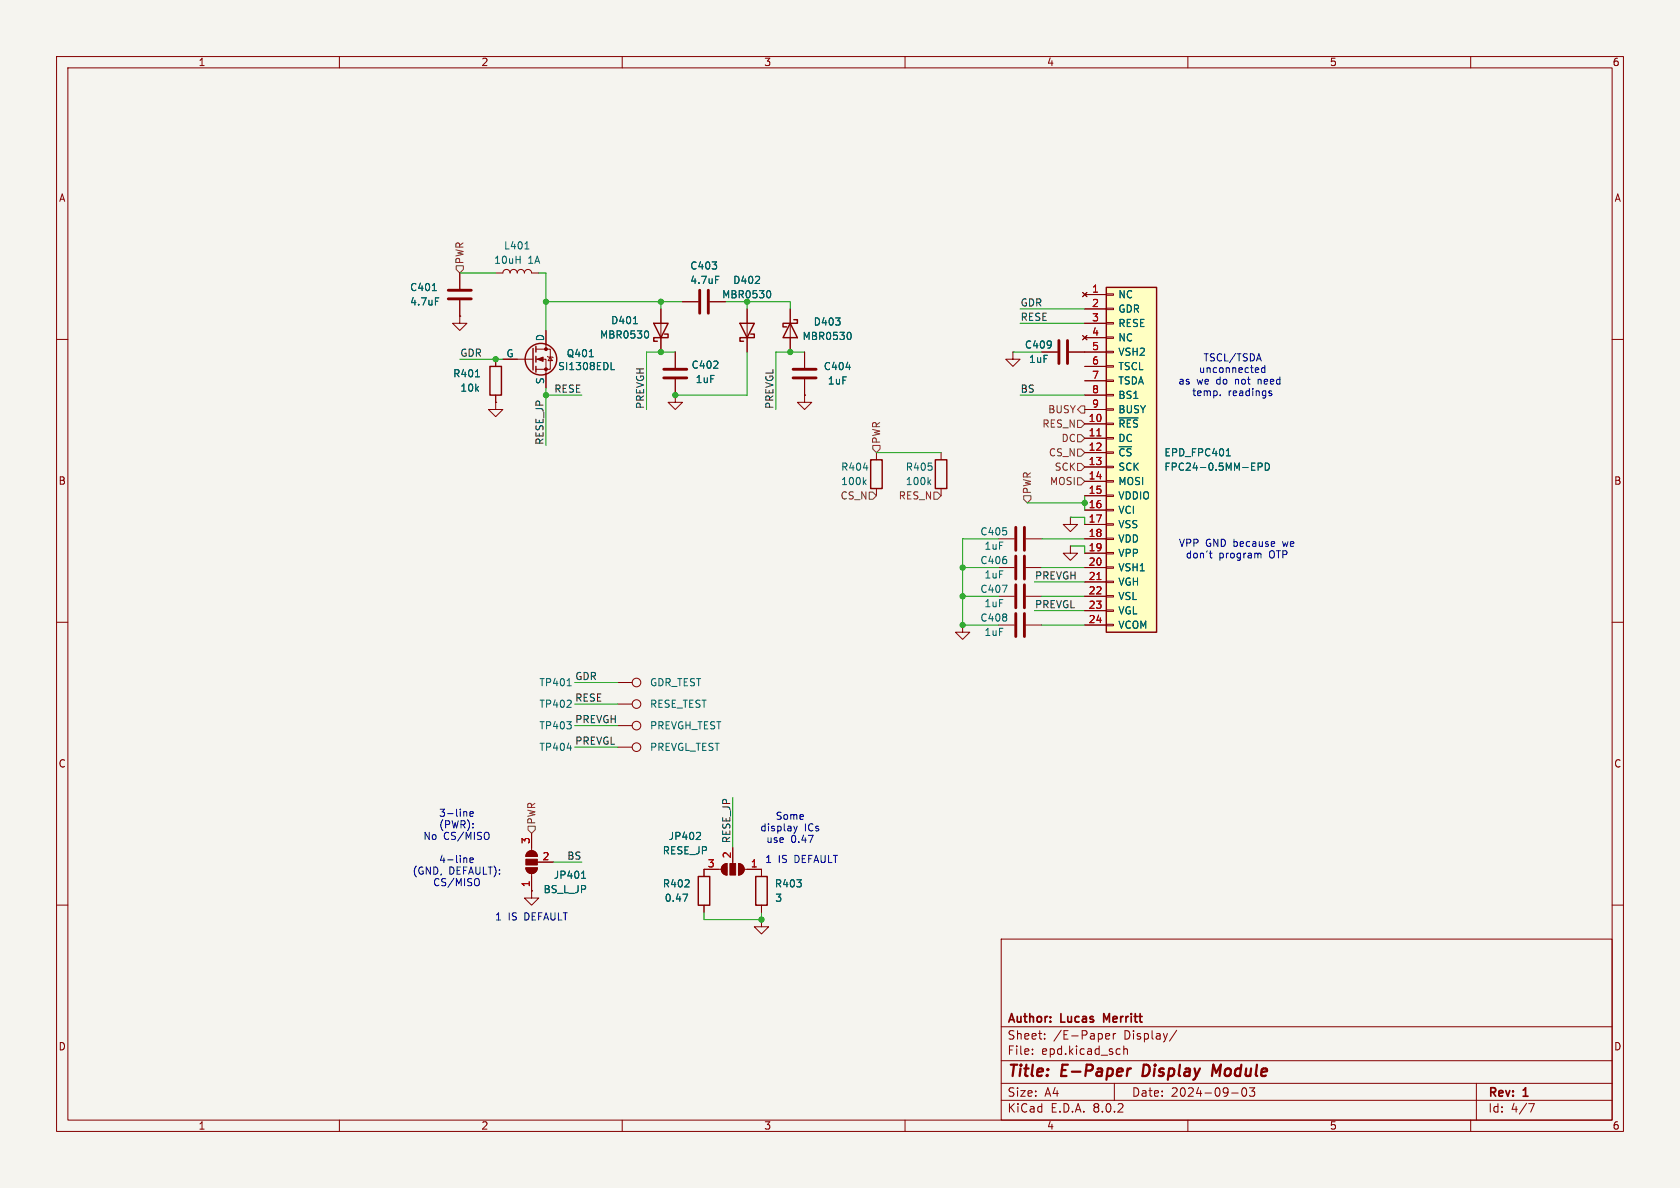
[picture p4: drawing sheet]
<svg xmlns="http://www.w3.org/2000/svg" width="297mm" height="210mm" viewBox="0 0 297 210" stroke-linecap="round" stroke-linejoin="round" font-family="sans-serif">
<path d="M0 0h297v210h-297z" fill="#f5f4ef" stroke="#f5f4ef" stroke-width=".18"/>
<g fill="none" stroke="#840000" stroke-width=".18">
<path d="M10 10h277v190h-277zM12 12h273v186h-273zM60 10v2M110 10v2M160 10v2M210 10v2M260 10v2M10 60h2M81.3 55.9v1.3h-1.3l1.3 1.2 1.2-1.2h-1.2M81.3 55.9h.1M81.3 48.3v2.8M81.3 53.1v2.8"/>
<path d="M87.6 48.3h1.3a.64 .64 0 0 1 .6-.7 .64 .64 0 0 1 .7 .7 .64 .64 0 0 1 .6-.7 .64 .64 0 0 1 .6 .7 .64 .64 0 0 1 .7-.7 .64 .64 0 0 1 .6 .7 .64 .64 0 0 1 .6-.7 .64 .64 0 0 1 .7 .7h1.2M96.5 58.4v3.3M116.8 54.6v7.6M120.6 53.3h2.8M125.5 53.3h2.8M132.1 54.6v7.6M139.7 54.6v7.6M285 60h2M87.6 71.1v1.3h1.3l-1.3 1.3-1.2-1.3h1.2M87.6 71.1h.1M87.6 63.5v1.3M87.6 69.9v1.2"/>
<path d="M88.9 63.5h5.3M94.7 63.5h1.8v5.1M94.7 61.7h2.6v3.6h-2.6M96.8 63l.1 .1h.8l.1 .1M97.3 63.1l.4 .7h-.8zM119.4 62.2v2.8M119.4 67.1v2.8M142.2 69.9v1.2h1.3l-1.3 1.3-1.2-1.3h1.2M142.2 69.9h.1M142.2 62.2v2.8M142.2 67.1v2.8M179.1 62.2v1.3h1.2l-1.2 1.3-1.3-1.3h1.3"/>
<path d="M179.1 62.2h.1M154.9 80v1.3M154.9 86.4v1.2M166.4 80v1.3M166.4 86.4v1.2M176.5 95.3h2.8M181.4 95.3h2.7M189.2 96.5v1.3h1.3l-1.3 1.3-1.2-1.3h1.2M189.2 96.5h.1M189.2 91.4v1.3h1.3l-1.3 1.3-1.2-1.3h1.2M189.2 91.4h.1M10 110h2"/>
<path d="M170.2 110.5v1.3h1.2l-1.2 1.2-1.3-1.2h1.3M170.2 110.5h.1M176.5 110.5h2.8M176.5 105.4h2.8M176.5 100.3h2.8M181.4 110.5h2.7M181.4 105.4h2.7M181.4 100.3h2.7M285 110h2M109.2 120.7h2.6M109.2 128.3h2.6M10 160h2"/>
<path d="M94 157.5v1.3h1.2l-1.2 1.2-1.3-1.2h1.3M94 157.5h.1M127.5 153.7h-3v1.2M127.8 153l.7-.3v2a1.02 1.02 0 0 1-.9-.6 1.02 1.02 0 0 1 .2-1.1zM129.5 149.9v2.8M130.6 152.7a1.02 1.02 0 0 1 1 1 1.02 1.02 0 0 1-1 1zM131.6 153.7h3v1.2M285 160h2M124.5 160v1.3M134.6 162.6v1.2h1.3l-1.3 1.3-1.3-1.3h1.3M134.6 162.6h.1M134.6 160v1.3"/>
<path d="M177 166h108v32h-108zM60 198v2M110 198v2M160 198v2M177 194.5h108M177 191.5h108M177 187.5h108M177 181.5h108M182.5 186.3v.1M182.5 185.5v.1M184.7 183.6v.1M184.7 182.8v.1"/>
<path d="M195.5 183.2l.7-.1-.1-.3-.4-.1-.2 .2v.7h.6M196.8 182.7v1M197 191.5v3M197.2 182.7l-.2 .1-.2 .2M198.7 184.9v1.5M198.7 185.5l.2-.1 .3 .1 .1 .9M208 182.1l-1.3 2M210 198v2M217.7 193.2h1.2M219.7 192.4l.2-.1a.81 .81 0 0 1 .6 .6 .81 .81 0 0 1-.3 .8l-.2 .1a.81 .81 0 0 1-.3-1.4zM220.9 192.3h.9l-.5 .6 .4 .1v.7l-.2 .1h-.4l-.2-.1M260 198v2"/>
<path d="M261 191.5v6.5M270.2 195.1h1l-.6 1.5"/>
<circle cx="112.5" cy="128.3" r=".76"/>
<circle cx="112.5" cy="120.6" r=".76"/>
</g>
<path d="M199.9 188.9l-.3 .1-.3 .3M202.2 188.2l-.2 2h.4M215.8 188.2l-.8 1.4-.5-1.4-.2 2" fill="none" stroke="#840000" stroke-width=".4"/>
<path d="M195.6 180.3l-.5-1.1v1.5" fill="none" stroke="#840000" stroke-width=".3"/>
<g fill="none" stroke="#840000" stroke-width=".25">
<path d="M115.6 57.2h2.5l-1.3 2.5zM117.5 59.1h.6v.6h-2.5v.6h.6M130.8 57.2h2.5l-1.2 2.5zM132.7 59.1h.6v.6h-2.5v.6h.6M139.7 57.2l1.3 2.5h-2.6zM140.3 56.5h.7v.7h-2.6v.6h.7M86.6 64.8h2v5.1h-2zM94.2 61.6v3.8M94.7 61.2v1M94.7 63v1M94.7 64.8v1M153.9 81.3h2.1v5.1h-2.1z"/>
<path d="M165.4 81.3h2v5.1h-2zM123.4 154.9h2.1v5.1h-2.1zM133.6 154.9h2v5.1h-2z"/>
<circle cx="95.6" cy="63.5" r="2.79"/>
</g>
<g fill="none" stroke="#006464" stroke-width=".18">
<path d="M76.4 51.4h.8M77 52.6h.6M92.8 44h.7M112 57.2h.7M114.4 58.5a.79 .79 0 0 1 0 1.3M126.5 48.8h.6M136 51.4a.79 .79 0 0 1 0 1.2M150.2 58.7a.79 .79 0 0 1 0 1.3M84.1 66.6h.7M104.2 63.1h.7M108 65.3h.6M149.6 64.9h.7"/>
<path d="M152.6 82.7h.8M152.8 85.2l.3 .5M153.1 84.8l-.5 .5M164.2 85.2l.3 .5M164.5 84.8l-.4 .5M177.2 103.4h.8l-.5 1.3M100.3 121.2h.7M120.7 158.1h.9l-.6 1.2M123.6 147.1l.2 .3v.3l-.7 .7h.7"/>
</g>
<g fill="none" stroke="#840000" stroke-width=".51">
<path d="M79.2 52.8h4.1M79.2 51.3h4.1M123.7 51.3v4.1M125.2 51.3v4.1M117.3 65.3h4.1M117.3 66.8h4.1M140.2 65.3h4.1M140.2 66.8h4.1M179.6 93.2v4.1M179.6 98.3v4.1M181.1 93.2v4.1M181.1 98.3v4.1"/>
<path d="M179.6 103.4v4M179.6 108.5v4M181.1 103.4v4M181.1 108.5v4"/>
</g>
<g fill="#840000" stroke="#840000" stroke-width=".18">
<path d="M95 63.5l1-.4v.8z"/>
<path d="M130.6 152.7a1.02 1.02 0 0 1 1 1 1.02 1.02 0 0 1-1 1z"/>
<path d="M129 152.7h1v2h-1z"/>
<path d="M127.8 153l.7-.3v2a1.02 1.02 0 0 1-.9-.6 1.02 1.02 0 0 1 .2-1.1z"/>
<circle cx="96.5" cy="65.3" r=".25"/>
<circle cx="96.5" cy="61.7" r=".25"/>
</g>
<path d="M195.6 50.8h8.9v61h-8.9z" fill="#ffffc2"/>
<g fill="none" stroke="#840000" stroke-width=".18">
<path d="M81.3 55.9h.1M81.3 48.3v2.8M81.3 53.1v2.8M96.5 58.4v2.6M116.8 54.6v2.6M116.8 59.7v2.5M120.6 53.3h2.8M125.5 53.3h2.8M132.1 54.6v2.6M132.1 59.7v2.5M139.7 54.6v2.6M139.7 59.7v2.5"/>
<path d="M191.4 51.7l.8 .8M191.4 59.3l.8 .8M191.8 52.1h3.8M191.8 54.6h3.8M191.8 57.2h3.8M191.8 59.7h3.8M192.2 51.7l-.8 .8M192.2 59.3l-.8 .8M195.6 59.6h1.2v.2h-1.2zM195.6 57h1.2v.3h-1.2zM195.6 54.5h1.2v.2h-1.2zM195.6 51.9h1.2v.3h-1.2z"/>
<path d="M87.6 71.1h.1M87.6 63.5v1.3M87.6 69.9v1.2M88.9 63.5h2.5M96.5 66v2.6M119.4 69.9v1.2h1.2l-1.2 1.3-1.3-1.3h1.3M119.4 69.9h.1M119.4 62.2v2.8M119.4 67.1v2.8M142.2 69.9h.1M142.2 62.2v2.8M142.2 67.1v2.8"/>
<path d="M184.1 62.2h2.8M189 62.2h6.6M191.8 74.9h3.8M191.8 77.5h3.8M191.8 64.8h3.8M191.8 67.3h3.8M191.8 69.9h3.8M191.8 72.4h3.8M195.6 79.9h1.2v.2h-1.2zM195.6 77.3h1.2v.3h-1.2zM195.6 74.8h1.2v.3h-1.2zM195.6 72.3h1.2v.2h-1.2z"/>
<path d="M195.6 69.7h1.2v.3h-1.2zM195.6 67.2h1.2v.2h-1.2zM195.6 64.6h1.2v.3h-1.2zM195.6 62.1h1.2v.3h-1.2zM191.8 80h3.8M191.8 82.6h3.8M191.8 85.1h3.8M191.8 87.6h3.8M191.8 90.2h3.8M191.8 92.7h3.8M191.8 95.3h3.8M191.8 97.8h3.8"/>
<path d="M195.6 97.7h1.2v.2h-1.2zM195.6 95.1h1.2v.3h-1.2zM195.6 92.6h1.2v.2h-1.2zM195.6 90h1.2v.3h-1.2zM195.6 87.5h1.2v.3h-1.2zM195.6 85h1.2v.2h-1.2zM195.6 82.4h1.2v.3h-1.2zM191.8 100.3h3.8M191.8 102.9h3.8M191.8 105.4h3.8M191.8 108h3.8M191.8 110.5h3.8"/>
<path d="M195.6 110.4h1.2v.2h-1.2zM195.6 107.8h1.2v.3h-1.2zM195.6 105.3h1.2v.2h-1.2zM195.6 102.7h1.2v.3h-1.2zM195.6 100.2h1.2v.3h-1.2zM109.2 132.1h2.6M109.2 124.5h2.6M93 153.4h2a1.02 1.02 0 0 1-1 1 1.02 1.02 0 0 1-1-1zM93.3 150.7a1.02 1.02 0 0 1 1.1-.3 1.02 1.02 0 0 1 .6 1h-2zM94 157.5h.1M94 147.3v3.1M94 154.4v3.1"/>
<path d="M95 152.4h2.8M127 153.7h-2.5v1.2M129.5 149.9v2.5M132.1 153.7h2.5v1.2M124.5 160v1.3M134.6 160v1.3"/>
<circle cx="112.5" cy="124.5" r=".76"/>
<circle cx="112.5" cy="132.1" r=".76"/>
</g>
<path d="M195.6 50.8h8.9v61h-8.9z" fill="none" stroke="#840000" stroke-width=".25"/>
<g fill="none" stroke="#006464" stroke-width=".18">
<path d="M76.4 51.4h.8M77 52.6h.6M112 57.2h.7M114.4 58.5a.79 .79 0 0 1 0 1.3M126.5 48.8h.6M136 51.4a.79 .79 0 0 1 0 1.2M150.2 58.7a.79 .79 0 0 1 0 1.3M84.1 66.6h.7M104.2 63.1h.7M108 65.3h.6M149.6 64.9h.7M197.8 73.9h3.4"/>
<path d="M217 79.5l.2-.2v1.3M216.8 80.6h.7M222.4 82.5h.6l.1-.2v-.3l-.7-.1v1.2M223.7 81.9a.64 .64 0 0 1 .7 .6 .64 .64 0 0 1-.7 .6zM100.3 132.2h.7M102.8 155.3h.7M103 154.2l.2-.2v1.3M120.7 158.1h.9l-.6 1.2M123.6 147.1l.2 .3v.3l-.7 .7h.7"/>
</g>
<path d="M193.9 77.1h.7M193.9 102.5h.7" fill="none" stroke="#a90000" stroke-width=".18"/>
<path d="M187.2 60.2v4.1M188.7 60.2v4.1" fill="none" stroke="#840000" stroke-width=".51"/>
<g fill="#840000" stroke="#840000" stroke-width=".18">
<path d="M93 153.4h2a1.02 1.02 0 0 1-1 1 1.02 1.02 0 0 1-1-1z"/>
<path d="M93 151.9h2v1h-2z"/>
<path d="M93.3 150.7a1.02 1.02 0 0 1 1.1-.3 1.02 1.02 0 0 1 .6 1h-2z"/>
</g>
<path d="M80.6 47h1.3v.6l-.6 .7-.7-.7zM154.3 78.7h1.3v.7l-.7 .6-.6-.6zM190.5 74.3h.6l.7 .6-.7 .7h-.6zM190.5 76.8h.6l.7 .7-.7 .6h-.6zM190.5 79.4h.6l.7 .6-.7 .6h-.6zM191.1 71.8h.7v1.2h-.7l-.6-.6zM153.7 87h.6l.6 .6-.6 .7h-.6zM165.1 87h.6l.7 .6-.7 .7h-.6zM181 87.6h1.2v.7l-.6 .6-.6-.6zM190.5 84.5h.6l.7 .6-.7 .6h-.6zM190.5 81.9h.6l.7 .7-.7 .6h-.6zM93.3 146.1h1.3v.6l-.6 .6-.7-.6z" fill="none" stroke="#725600" stroke-width=".18"/>
<g fill="none" stroke="#0000c2" stroke-width=".18">
<path d="M215.7 69.8v.1M222.5 65.1v.2l-.6 .1M223.6 64.6v1.3M223.6 65.1l-.3-.1-.3 .3 .1 .5h.5M224.4 69.5l.5 .2-.1 .2h-.4M224.4 69.2h.4M213.8 97.8h.5M214 97.4v1.1l.3 .1M222.4 97.8h.5v.8M82.3 143.5l.2 .1v.7M82.3 151.6l.2 .2v.7M83.1 143.9l.6-.1-.1-.3h-.3l-.2 .1v.6h.5"/>
<path d="M83.1 152.1l.6-.2-.1-.2-.3-.1-.2 .2v.6h.5M84.7 155.7v.7l-.3 .2M86.4 147.3v.9M140.3 146l.3 .9M140.6 146.9l-.3 .4M140.9 146l-.3 .9"/>
</g>
<g fill="none" stroke="#009600" stroke-width=".18">
<path d="M81.3 48.3h6.3M95.2 48.3h1.3v10.1M96.5 53.3h24.1M116.8 53.3v1.3M128.3 53.3h11.4v1.3M132.1 53.3v1.3M180.3 54.6h11.5M180.3 57.2h11.5M81.3 63.5h7.6M96.5 69.9h6.4M96.5 68.6v10.1M119.4 62.2h-5.1v10.2"/>
<path d="M132.1 62.2v7.7h-12.7M142.2 62.2h-5v10.2M179.1 62.2h5M180.3 69.9h11.5M154.9 80h11.5M176.5 95.3h-6.3v15.2h6.3M181.6 88.9h10.2M184.1 95.3h7.7M189.2 91.4h2.6v1.3M189.2 96.5h2.6v1.3M191.8 87.6v2.6M170.2 105.4h6.3"/>
<path d="M170.2 100.3h6.3M182.9 108h8.9M182.9 102.9h8.9M184.1 105.4h7.7M184.1 110.5h7.7M184.1 100.3h7.7M101.6 120.7h7.6M101.6 132.1h7.6M101.6 128.3h7.6M101.6 124.5h7.6M97.8 152.4h5.1M129.5 141v8.9"/>
<path d="M124.5 161.3v1.3h10.1v-1.3"/>
</g>
<g fill="#009600" stroke="#009600" stroke-width=".18">
<circle cx="119.4" cy="69.9" r=".46"/>
<circle cx="139.7" cy="62.2" r=".46"/>
<circle cx="116.8" cy="62.2" r=".46"/>
<circle cx="116.8" cy="53.3" r=".46"/>
<circle cx="132.1" cy="53.3" r=".46"/>
<circle cx="96.5" cy="69.9" r=".46"/>
<circle cx="170.2" cy="105.4" r=".46"/>
<circle cx="170.2" cy="100.3" r=".46"/>
<circle cx="170.2" cy="110.5" r=".46"/>
<circle cx="96.5" cy="53.3" r=".46"/>
<circle cx="87.6" cy="63.5" r=".46"/>
<circle cx="191.8" cy="88.9" r=".46"/>
<circle cx="134.6" cy="162.6" r=".46"/>
</g>
<g font-size="2.8" fill="#840000">
<text x="178" y="190.9">Title:</text>
<text x="187.7" y="190.9">E-Paper</text>
<text x="202.8" y="190.9">Display</text>
<text x="215.9" y="190.9">Module</text>
</g>
<g font-size="2.1" fill="#840000">
<text x="178" y="184">Sheet:</text>
<text x="178" y="181.2">Author:</text>
<text x="186.2" y="184">/E-Paper</text>
<text x="187.6" y="181.2">Lucas</text>
<text x="195.8" y="181.2">Merritt</text>
<text x="198.7" y="184">Display/</text>
<text x="178" y="186.7">File:</text>
<text x="184.1" y="186.7">epd.kicad_sch</text>
<text x="178" y="196.9">KiCad</text>
<text x="178" y="194.1">Size:</text>
<text x="184.7" y="194.1">A4</text>
<text x="185.7" y="196.9">E.D.A.</text>
<text x="193.3" y="196.9">8.0.2</text>
<text x="200" y="194.1">Date:</text>
<text x="207" y="194.1">2024-09-03</text>
<text x="263" y="194.3">Rev:</text>
<text x="263" y="196.9">Id:</text>
<text x="267.1" y="196.9">4/7</text>
<text x="269.4" y="194.3">1</text>
</g>
<g font-size="1.8" fill="#840000">
<text x="35" y="11.9">1</text>
<text x="85" y="11.9">2</text>
<text x="135" y="11.9">3</text>
<text x="185" y="11.9">4</text>
<text x="235" y="11.9">5</text>
<text x="285" y="11.9">6</text>
<text x="10.3" y="35.9">A</text>
<text x="285.3" y="35.9">A</text>
<text x="10.3" y="85.9">B</text>
<text x="285.3" y="85.9">B</text>
<text x="10.3" y="135.9">C</text>
<text x="285.3" y="135.9">C</text>
<text x="10.3" y="185.9">D</text>
<text x="285.3" y="185.9">D</text>
<text x="35" y="199.9">1</text>
<text x="85" y="199.9">2</text>
<text x="135" y="199.9">3</text>
<text x="185" y="199.9">4</text>
<text x="235" y="199.9">5</text>
<text x="285" y="199.9">6</text>
</g>
<g font-size="1.8" fill="#725600">
<text x="82.1" y="46.8" transform="rotate(-90 82.1 46.8)">PWR</text>
<text x="184.2" y="75.8">RES_N</text>
<text x="185.2" y="73.3">BUSY</text>
<text x="155.8" y="78.5" transform="rotate(-90 155.8 78.5)">PWR</text>
<text x="185.3" y="80.9">CS_N</text>
<text x="186.4" y="83.4">SCK</text>
<text x="187.6" y="78.3">DC</text>
<text x="148.5" y="88.5">CS_N</text>
<text x="158.8" y="88.5">RES_N</text>
<text x="182.5" y="87.4" transform="rotate(-90 182.5 87.4)">PWR</text>
<text x="185.5" y="86">MOSI</text>
<text x="94.8" y="145.9" transform="rotate(-90 94.8 145.9)">PWR</text>
</g>
<g font-size="1.8" fill="#006464">
<text x="87.3" y="46.8">10uH</text>
<text x="89" y="44.3">L401</text>
<text x="93.3" y="46.8">1A</text>
<text x="121.9" y="47.9">C403</text>
<text x="72.4" y="51.7">C401</text>
<text x="121.9" y="50.4">4.7uF</text>
<text x="127.6" y="52.9">MBR0530</text>
<text x="129.5" y="50.4">D402</text>
<text x="197.6" y="52.9">NC</text>
<text x="72.4" y="54.2">4.7uF</text>
<text x="107.9" y="57.5">D401</text>
<text x="143.8" y="57.8">D403</text>
<text x="197.6" y="55.5">GDR</text>
<text x="197.6" y="58">RESE</text>
<text x="89.4" y="63.2">G</text>
<text x="96.3" y="60.4" transform="rotate(-90 96.3 60.4)">D</text>
<text x="98.6" y="65.6">SI1308EDL</text>
<text x="100.1" y="63.3">Q401</text>
<text x="106" y="60">MBR0530</text>
<text x="122.2" y="65.4">C402</text>
<text x="141.8" y="60.3">MBR0530</text>
<text x="145.5" y="65.6">C404</text>
<text x="181.1" y="61.8">C409</text>
<text x="181.8" y="64.4">1uF</text>
<text x="197.6" y="60.6">NC</text>
<text x="197.6" y="63.1">VSH2</text>
<text x="197.6" y="65.6">TSCL</text>
<text x="80" y="66.9">R401</text>
<text x="81.3" y="69.4">10k</text>
<text x="96.3" y="68" transform="rotate(-90 96.3 68)">S</text>
<text x="122.9" y="67.9">1uF</text>
<text x="146.3" y="68.2">1uF</text>
<text x="197.6" y="68.2">TSDA</text>
<text x="197.6" y="70.7">BS1</text>
<text x="197.6" y="75.8">~{RES}</text>
<text x="197.6" y="73.3">BUSY</text>
<text x="148.6" y="83.4">R404</text>
<text x="160" y="83.4">R405</text>
<text x="197.6" y="78.3">DC</text>
<text x="197.6" y="80.9">~{CS}</text>
<text x="197.6" y="83.4">SCK</text>
<text x="205.7" y="80.9">EPD_FPC401</text>
<text x="205.7" y="83.4">FPC24-0.5MM-EPD</text>
<text x="148.6" y="86">100k</text>
<text x="160" y="86">100k</text>
<text x="197.6" y="86">MOSI</text>
<text x="197.6" y="88.5">VDDIO</text>
<text x="173.2" y="94.8">C405</text>
<text x="197.6" y="91">VCI</text>
<text x="197.6" y="93.6">VSS</text>
<text x="173.2" y="99.9">C406</text>
<text x="173.9" y="97.4">1uF</text>
<text x="197.6" y="96.1">VDD</text>
<text x="197.6" y="98.7">VPP</text>
<text x="197.6" y="101.2">VSH1</text>
<text x="173.2" y="105">C407</text>
<text x="173.9" y="107.5">1uF</text>
<text x="173.9" y="102.5">1uF</text>
<text x="197.6" y="103.7">VGH</text>
<text x="197.6" y="106.3">VSL</text>
<text x="173.2" y="110.1">C408</text>
<text x="173.9" y="112.6">1uF</text>
<text x="197.6" y="108.8">VGL</text>
<text x="197.6" y="111.4">VCOM</text>
<text x="95.3" y="121.5">TP401</text>
<text x="95.3" y="125.3">TP402</text>
<text x="114.8" y="121.5">GDR_TEST</text>
<text x="114.8" y="125.3">RESE_TEST</text>
<text x="95.3" y="129.1">TP403</text>
<text x="114.8" y="129.1">PREVGH_TEST</text>
<text x="95.3" y="132.9">TP404</text>
<text x="114.8" y="132.9">PREVGL_TEST</text>
<text x="118.1" y="148.7">JP402</text>
<text x="97.8" y="155.5">JP401</text>
<text x="117.1" y="151.2">RESE_JP</text>
<text x="96" y="158.1">BS_L_JP</text>
<text x="117.1" y="157.1">R402</text>
<text x="117.4" y="159.6">0.47</text>
<text x="136.9" y="157.1">R403</text>
<text x="137" y="159.6">3</text>
</g>
<g font-size="1.8" fill="#a90000">
<text x="193" y="51.8">1</text>
<text x="193" y="54.4">2</text>
<text x="193" y="56.9">3</text>
<text x="193" y="59.4">4</text>
<text x="193" y="62">5</text>
<text x="193" y="64.5">6</text>
<text x="193" y="67.1">7</text>
<text x="193" y="69.6">8</text>
<text x="192.4" y="74.7">10</text>
<text x="192.4" y="77.2">11</text>
<text x="193" y="72.1">9</text>
<text x="192.4" y="79.8">12</text>
<text x="192.4" y="82.3">13</text>
<text x="192.4" y="84.8">14</text>
<text x="192.4" y="87.4">15</text>
<text x="192.4" y="89.9">16</text>
<text x="192.4" y="92.5">17</text>
<text x="192.4" y="95">18</text>
<text x="192.4" y="97.5">19</text>
<text x="192.4" y="100.1">20</text>
<text x="192.4" y="102.6">21</text>
<text x="192.4" y="105.2">22</text>
<text x="192.4" y="107.7">23</text>
<text x="192.4" y="110.2">24</text>
<text x="93.7" y="149.3" transform="rotate(-90 93.7 149.3)">3</text>
<text x="95.8" y="152.1">2</text>
<text x="125" y="153.4">3</text>
<text x="129.3" y="151.8" transform="rotate(-90 129.3 151.8)">2</text>
<text x="132.6" y="153.4">1</text>
<text x="93.7" y="156.9" transform="rotate(-90 93.7 156.9)">1</text>
</g>
<g font-size="1.8" fill="#0f0f0f">
<text x="180.3" y="56.8">RESE</text>
<text x="180.3" y="54.3">GDR</text>
<text x="81.3" y="63.2">GDR</text>
<text x="97.9" y="69.5">RESE</text>
<text x="180.3" y="69.5">BS</text>
<text x="114" y="72.4" transform="rotate(-90 114 72.4)">PREVGH</text>
<text x="136.8" y="72.4" transform="rotate(-90 136.8 72.4)">PREVGL</text>
<text x="96.2" y="78.7" transform="rotate(-90 96.2 78.7)">RESE_JP</text>
<text x="182.9" y="107.6">PREVGL</text>
<text x="182.9" y="102.5">PREVGH</text>
<text x="101.6" y="120.3">GDR</text>
<text x="101.6" y="124.1">RESE</text>
<text x="101.6" y="127.9">PREVGH</text>
<text x="101.6" y="131.7">PREVGL</text>
<text x="129.2" y="149.2" transform="rotate(-90 129.2 149.2)">RESE_JP</text>
<text x="100.2" y="152.1">BS</text>
</g>
<g font-size="1.8" fill="#0000c2">
<text x="212.7" y="64.1">TSCL/TSDA</text>
<text x="208.2" y="68.2">as</text>
<text x="210.7" y="70.2">temp.</text>
<text x="211.6" y="68.2">we</text>
<text x="211.8" y="66.1">unconnected</text>
<text x="215.2" y="68.2">do</text>
<text x="217.1" y="70.2">readings</text>
<text x="218.6" y="68.2">not</text>
<text x="222.8" y="68.2">need</text>
<text x="208.3" y="96.9">VPP</text>
<text x="209.5" y="98.9">don't</text>
<text x="213.1" y="96.9">GND because</text>
<text x="215.5" y="98.9">program</text>
<text x="224.5" y="98.9">OTP</text>
<text x="227.1" y="96.9">we</text>
<text x="74.7" y="148.7">No</text>
<text x="77.5" y="144.6">3-line</text>
<text x="77.5" y="146.6">(PWR):</text>
<text x="78.4" y="148.7">CS/MISO</text>
<text x="134.3" y="147.2">display</text>
<text x="135.4" y="149.2">use</text>
<text x="137" y="145.1">Some</text>
<text x="139.8" y="149.2">0.47</text>
<text x="142.2" y="147.2">ICs</text>
<text x="72.8" y="154.8">(GND,</text>
<text x="77.5" y="152.8">4-line</text>
<text x="79.3" y="154.8">DEFAULT):</text>
<text x="135.2" y="152.8">1</text>
<text x="137.6" y="152.8">IS</text>
<text x="140.6" y="152.8">DEFAULT</text>
<text x="76.5" y="156.9">CS/MISO</text>
<text x="87.4" y="162.9">1</text>
<text x="89.8" y="162.9">IS</text>
<text x="92.8" y="162.9">DEFAULT</text>
</g>
</svg>
